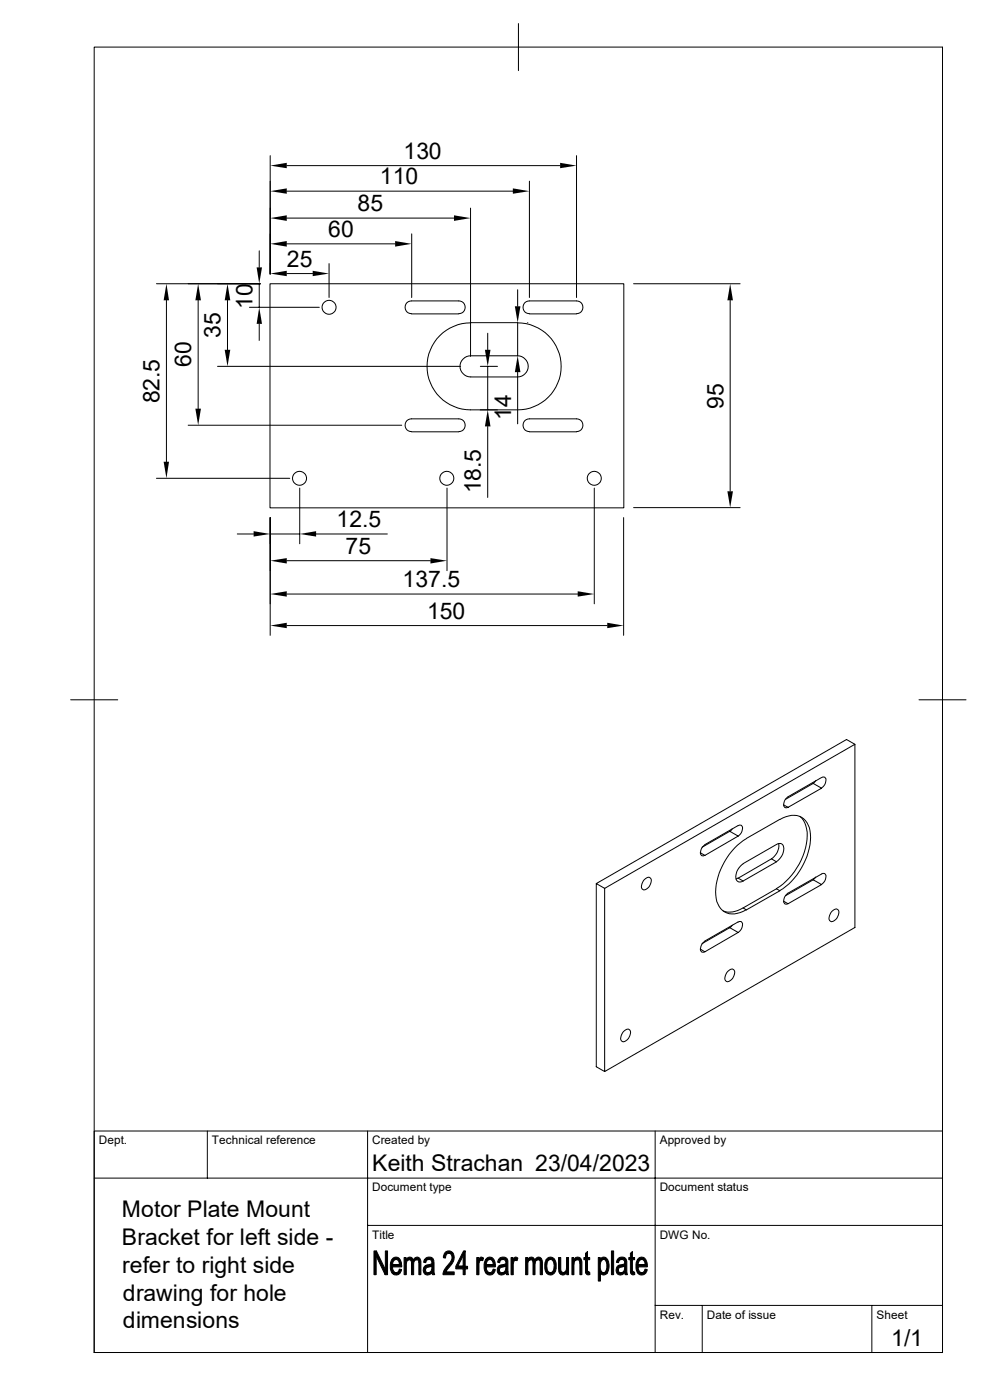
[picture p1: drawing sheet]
<svg xmlns="http://www.w3.org/2000/svg" width="210mm" height="297mm" viewBox="0 0 210 297" stroke-linecap="round" stroke-linejoin="round" font-family="sans-serif">
<g fill="none" stroke="#000" stroke-width=".21">
<path d="M20 10h179.9v276.9h-179.9zM110 5v10M57.3 33v25.1M60.8 35.1h58M112.3 38.4v24.7M122.3 33v30.1M55 53.2v3.5M60.8 58h5.5M60.8 51.7h23M60.8 46.3h35.5M60.8 40.6h48M69.8 55.9v7.2"/>
<path d="M87.3 49.6v13.5M99.8 44.2v31.4M33.2 60.2h22M35.3 63.7v34.3M42 63.7v23M46.1 77.7h51.6M48.3 63.7v10.5M52.9 65.2h14.8M55 60.2v5M55 68.7v3.5M57.3 60.2h75v47.5h-75zM87.3 66.5a1.35 1.35 0 0 1-1.4-1.3 1.35 1.35 0 0 1 1.4-1.4h10a1.35 1.35 0 0 1 1.4 1.4 1.35 1.35 0 0 1-1.4 1.3"/>
<path d="M87.3 66.6h10M98.3 76.2a2.11 2.11 0 0 1 1.5-.7h10a2.24 2.24 0 0 1 2.3 2.2 2.24 2.24 0 0 1-2.3 2.3h-10a2.22 2.22 0 0 1-2-1.4 2.22 2.22 0 0 1 .5-2.4zM99.8 68.5h10v7M101.9 77.7h3.6M103.5 70.7v3.5M103.5 77.7v9.3M109.8 68.5a9.2 9.2 0 0 1 9.2 9.2 9.2 9.2 0 0 1-9.2 9.3h-10a9.2 9.2 0 0 1-9.2-9.3 9.2 9.2 0 0 1 9.2-9.2M109.8 61.5v3.5M109.8 79v10.9M111.9 68.5h.1M112.3 66.6h10M112.3 66.5a1.35 1.35 0 0 1-1.3-1.3 1.35 1.35 0 0 1 1.3-1.4h10a1.35 1.35 0 0 1 1.4 1.4 1.35 1.35 0 0 1-1.4 1.3"/>
<path d="M134.4 60.2h22.6M154.9 63.7v40.5M39.9 90.2h45.3M86.3 89.2l1-.3h10a1.35 1.35 0 0 1 1.4 1.3 1.35 1.35 0 0 1-1.4 1.4h-10a1.37 1.37 0 0 1-1.3-.9 1.37 1.37 0 0 1 .3-1.5zM103.5 90.5v15M111.3 89.2l1-.3h10a1.35 1.35 0 0 1 1.4 1.3 1.35 1.35 0 0 1-1.4 1.4h-10a1.37 1.37 0 0 1-1.3-.9 1.37 1.37 0 0 1 .3-1.5zM33.2 101.5h28.3M50.3 113.3h3.5M57.3 113.3h6.3M57.3 109.8v25M60.8 119h30.5M63.6 103.5v11.9"/>
<path d="M67.1 113.3h15.1M94.8 103.5v17.6M126.1 103.5v24.6M132.3 109.8v25M134.4 107.7h22.6M60.8 126h61.8M60.8 132.7h68M15 148.5h10M181.4 157.9l-53.1 30.6M194.9 148.5h10M149.5 179.2a1.82 1.82 0 0 0-.8 2.2 .55 .55 0 0 0 .8 0M154.8 176.4l1.8 1"/>
<path d="M154.8 176.4l-5.9 3.3M155.4 175.8l-.6 .6M156.6 177.4l-7.1 4.1-1-.6M156.6 175.2a.62 .62 0 0 1 .8 0 .62 .62 0 0 1 .1 .8l-.2 .7-.7 .7M156.6 175.1l-7.1 4.1M158.3 177.9l7.1-4a4.1 4.1 0 0 1 5.5 .2 6.6 6.6 0 0 1 .8 5.9 14.5 14.5 0 0 1-6.3 8.9M158.3 177.9a14.1 14.1 0 0 0-6.5 12 3.7 3.7 0 0 0 4 4l1.3-.3 1.2-.6M165.2 179a3.3 3.3 0 0 1-1.5 3.2M166.6 169.6l5.9-3.4 1.8 1-7.1 4.1-1-.6M169.7 173.2a6.5 6.5 0 0 1 1.2 6.6 14.5 14.5 0 0 1-6.2 8.7M173.1 165.6l-.6 .6M174.2 165l-7 4a1.82 1.82 0 0 0-.8 2.2 .55 .55 0 0 0 .8 0"/>
<path d="M174.3 165a.62 .62 0 0 1 .8 0 .62 .62 0 0 1 .1 .8l-.2 .7-.7 .7M126.5 187.5l53.1-30.6 1.8 1v38.9l-53.1 30.5-1.8-1v-38.8l1.8 1v38.8M136.7 186.6l.2-.2a.69 .69 0 0 1 1-.2 .69 .69 0 0 1 .2 .9 1.73 1.73 0 0 1-1.7 1.6 1.53 1.53 0 0 1 .3-2.1zM149.5 199.7a1.82 1.82 0 0 0-.8 2.1 .55 .55 0 0 0 .8 .1M154.8 196.8l1.8 1M154.8 196.8l-5.9 3.4M155.4 196.3l-.6 .5M156.6 197.8l-7.1 4.1-1-.6M156.6 195.6a.62 .62 0 0 1 .8 0 .62 .62 0 0 1 .1 .9l-.2 .6-.7 .7M156.6 186.3l-.5 .2M156.6 195.6l-7.1 4M157.6 192.6a4.8 4.8 0 0 1-4.2 .7"/>
<path d="M157.6 183.3a2.98 2.98 0 0 0-1.3 3.6l.5 .2 .8-.2M163.7 182.2l-7.1 4.1 1 .6M163.7 182.2l1 .6-7.1 4.1M164.7 182.8a2.98 2.98 0 0 0 1.3-3.6l-.4-.3-.5 .1-7.5 4.2M164.7 188.6l.7 .4-7.1 4-.7-.4M164.7 188.6l-7.1 4M172.5 186.6l-5.9 3.4M172.5 186.6l1.8 1.1-7.1 4-1-.5M173.1 186.1l-.6 .5M174.3 187.6a1.82 1.82 0 0 0 .8-2.1 .55 .55 0 0 0-.8-.1l-7.1 4.1a1.82 1.82 0 0 0-.8 2.1 .55 .55 0 0 0 .8 .1M176.5 193.3l.2-.2a.69 .69 0 0 1 .9-.2 .69 .69 0 0 1 .3 .9 1.73 1.73 0 0 1-1.7 1.7 1.53 1.53 0 0 1 .3-2.2zM132.3 218.8l.2-.2a.69 .69 0 0 1 .9-.2 .69 .69 0 0 1 .3 .9 1.73 1.73 0 0 1-1.7 1.6 1.53 1.53 0 0 1 .3-2.1z"/>
<path d="M154.4 206.1l.2-.2a.69 .69 0 0 1 .9-.2 .69 .69 0 0 1 .3 .8 1.73 1.73 0 0 1-1.7 1.7 1.53 1.53 0 0 1 .3-2.1zM44 239.9v10M78 239.9v47M139 239.9v47M199.9 239.9h-179.9v47M20 249.9h179.9M78 260h121.9M139 276.9h60.9M149 276.9v10M185 276.9v10"/>
<circle cx="69.8" cy="65.2" r="1.49"/>
<circle cx="63.5" cy="101.5" r="1.49"/>
<circle cx="94.8" cy="101.5" r="1.49"/>
<circle cx="126.1" cy="101.5" r="1.49"/>
</g>
<g fill="#000" stroke="#000" stroke-width=".21">
<path d="M79.3 265.4h.5v5h-.5z" fill-rule="evenodd"/>
<path d="M79.8 265.4l1.9 3.9v1.1l-1.9-3.9z" fill-rule="evenodd"/>
<path d="M81.7 265.4h.5v5h-.5z" fill-rule="evenodd"/>
<path d="M83.1 267.3l.9-.1-.6 .4-.1 .7h1.9v.1v.4h-1.9l.2 .9 .5 .3h-.9a3.1 3.1 0 0 1 0-2.7z" fill-rule="evenodd"/>
<path d="M83.3 267a1.08 1.08 0 0 1 1.2-.2 1.08 1.08 0 0 1 .6 1l.1 .5h-1.9h1.5l-.2-.8-.3-.2-1.2-.1z" fill-rule="evenodd"/>
<path d="M83.1 270h1.1l.3-.3 .2-.5 .5 .1a1.12 1.12 0 0 1-.8 1.1 1.12 1.12 0 0 1-1.3-.4z" fill-rule="evenodd"/>
<path d="M85.7 266.8h.4v.5h.4l-.3 .8v2.3h-.5z" fill-rule="evenodd"/>
<path d="M86.2 267.2l.6 .1h-.7z" fill-rule="evenodd"/>
<path d="M86.3 267a.76 .76 0 0 1 .8-.3 .76 .76 0 0 1 .6 .6l-1.5-.1z" fill-rule="evenodd"/>
<path d="M87.1 267.3h1.3l-.5 .2-.1 .4v2.5h-.5v-2.6z" fill-rule="evenodd"/>
<path d="M87.9 267a.86 .86 0 0 1 1.1-.1 .86 .86 0 0 1 .3 1v2.5h-.4v-2.4a.55 .55 0 0 0-.5-.7l-.7-.1z" fill-rule="evenodd"/>
<path d="M90 267.2h1a.65 .65 0 0 0-.7 .7l-.4-.1z" fill-rule="evenodd"/>
<path d="M90 268.7l.2-.1h1.3a1.56 1.56 0 0 0-1.2 .8v.1a.51 .51 0 0 0 .5 .5h.8a1.03 1.03 0 0 1-1.5 .3 1.03 1.03 0 0 1-.1-1.6z" fill-rule="evenodd"/>
<path d="M90.3 267a1.08 1.08 0 0 1 1.3-.2 1.08 1.08 0 0 1 .5 1.3l.1 2.3h-.5v-.4h-.6l.4-.5 .1-.9h-1.4l.7-.3a.56 .56 0 0 0 .7-.5 .56 .56 0 0 0-.6-.6h-1z" fill-rule="evenodd"/>
<path d="M90.8 270h.9z" fill-rule="evenodd"/>
<path d="M94.5 265.6a1.07 1.07 0 0 1 1.6 .3h-1.1l-.4 .5-.1 .5-.4-.1 .1-.8z" fill-rule="evenodd"/>
<path d="M95.2 265.9h.9a2.57 2.57 0 0 1-.9 3.1l-.6 .8h1.8v.6h-2.4l.2-.9 .7-.9a2.2 2.2 0 0 0 .8-2.5z" fill-rule="evenodd"/>
<path d="M98.7 265.4v3.2h-1.6h1.2v-2.2z" fill-rule="evenodd"/>
<path d="M98.3 265.4h.4l-1.6 3.2h2.1v.6h-.5v1.2h-.4v-1.2h-1.6v-.6z" fill-rule="evenodd"/>
<path d="M101.1 266.8h.5v.5h.5l-.3 .2-.2 .6v2.3h-.5z" fill-rule="evenodd"/>
<path d="M101.8 266.8a.52 .52 0 0 1 .8 .1l-.2 .6-.8-.2z" fill-rule="evenodd"/>
<path d="M103 267.3l.9-.1-.5 .3-.2 .8h1.9v.3v.2h-2l.2 .7 .3 .4 .3 .1h-.9a3.1 3.1 0 0 1 0-2.7z" fill-rule="evenodd"/>
<path d="M103.3 267a1.11 1.11 0 0 1 1.2-.1 1.11 1.11 0 0 1 .5 1.1l.1 .3h-1.9h1.4l-.1-.8-.3-.2-1.2-.1z" fill-rule="evenodd"/>
<path d="M103 270h1.1l.5-.8 .5 .1a1.12 1.12 0 0 1-.8 1.1 1.12 1.12 0 0 1-1.3-.4z" fill-rule="evenodd"/>
<path d="M105.7 267.2h1a.65 .65 0 0 0-.7 .7l-.4-.1z" fill-rule="evenodd"/>
<path d="M105.7 268.6h1.6l-.4 .2a.68 .68 0 0 0-.8 .3 .68 .68 0 0 0 .2 .9h1a1.03 1.03 0 0 1-1.5 .3 1.03 1.03 0 0 1-.1-1.6z" fill-rule="evenodd"/>
<path d="M106 267a1.08 1.08 0 0 1 1.3-.2 1.08 1.08 0 0 1 .4 1.3v1.5l.2 .8h-.5v-.4h-.6l.4-.5 .1-.9h-1.4l.7-.3a.56 .56 0 0 0 .7-.5 .56 .56 0 0 0-.6-.6h-1z" fill-rule="evenodd"/>
<path d="M106.5 270h.9z" fill-rule="evenodd"/>
<path d="M108.4 266.8h.4v.5h.6a1.11 1.11 0 0 0-.5 1.2v1.9h-.5z" fill-rule="evenodd"/>
<path d="M109 267a.5 .5 0 0 1 .9-.1l-.2 .6-.9-.2z" fill-rule="evenodd"/>
<path d="M111.5 266.8h.4v.5h.4l-.3 .7v2.4h-.5z" fill-rule="evenodd"/>
<path d="M112 267.2l.6 .1h-.7z" fill-rule="evenodd"/>
<path d="M112.3 266.8l.7-.1 .5 .6-1.5-.1z" fill-rule="evenodd"/>
<path d="M112.9 267.3h1.3l-.4 .1-.2 .3-.1 2.7h-.4v-2.5z" fill-rule="evenodd"/>
<path d="M113.7 267a.86 .86 0 0 1 1-.1 .86 .86 0 0 1 .4 1v2.5h-.5v-2.3a.63 .63 0 0 0-.4-.8l-.7-.1z" fill-rule="evenodd"/>
<path d="M115.9 267.2h.9a1.44 1.44 0 0 0-.7 2l.2 .5 .5 .3h-.9a3.2 3.2 0 0 1 0-2.8z" fill-rule="evenodd"/>
<path d="M116.1 267a1.19 1.19 0 0 1 1.3-.1 1.19 1.19 0 0 1 .6 1.2 2.03 2.03 0 0 1-.9 2.4l-.7-.1-.5-.4h.9a1.3 1.3 0 0 0 .7-1.7l-.1-.7-.3-.3-1.2-.1z" fill-rule="evenodd"/>
<path d="M118.5 266.8h.5v2.9l.4 .3h.8a.93 .93 0 0 1-1.2 .4 .93 .93 0 0 1-.5-1.2z" fill-rule="evenodd"/>
<path d="M119.5 270l.7-.1v.1z" fill-rule="evenodd"/>
<path d="M120.2 266.8h.4v3.6h-.4v-.5l-.4-.1 .4-.7z" fill-rule="evenodd"/>
<path d="M121.3 266.8h.4v.5h.5l-.4 .6v2.5h-.5z" fill-rule="evenodd"/>
<path d="M121.8 267.2l.7 .1h-.8z" fill-rule="evenodd"/>
<path d="M121.9 267a.91 .91 0 0 1 1.2-.2 .91 .91 0 0 1 .3 1.1v2.5h-.4v-2.6l-.4-.5-.8-.1z" fill-rule="evenodd"/>
<path d="M124.2 265.9l.4-.4v1.3h.5v.5h-.5v2.3l.3 .3h-.7v-2.6h-.3v-.5h.3z" fill-rule="evenodd"/>
<path d="M124.2 269.9h.9v.5h-.1a.6 .6 0 0 1-.8-.5z" fill-rule="evenodd"/>
<path d="M126.9 266.8h.4v.5h.5a2.25 2.25 0 0 0 0 2.6l1 .1h-1.4v1.8h-.5z" fill-rule="evenodd"/>
<path d="M127.4 267.1l.7 .1-.3 .1h-.5z" fill-rule="evenodd"/>
<path d="M127.6 266.8a1.13 1.13 0 0 1 1.6 1.3v.8l-.3 1-.1 .1h-.8a1.62 1.62 0 0 0 .7-2l-.4-.7-.9-.2z" fill-rule="evenodd"/>
<path d="M127.4 270h1.4a.79 .79 0 0 1-.7 .5 .79 .79 0 0 1-.7-.5z" fill-rule="evenodd"/>
<path d="M129.7 265.4h.5v5h-.5z" fill-rule="evenodd"/>
<path d="M131 267.2h.9a.72 .72 0 0 0-.7 .7l-.4-.1z" fill-rule="evenodd"/>
<path d="M130.9 268.7l.2-.1h1.4l-.4 .2a.65 .65 0 0 0-.9 .4 .65 .65 0 0 0 .5 .8h.8a1 1 0 0 1-1.5 .3 1 1 0 0 1-.1-1.4z" fill-rule="evenodd"/>
<path d="M131.2 267a1.08 1.08 0 0 1 1.3-.2 1.08 1.08 0 0 1 .5 1.3l.1 2.3h-.5l-.1-.4h-.5l.5-.6v-.8h-1.4l.8-.3a.56 .56 0 0 0 .6-.5 .56 .56 0 0 0-.6-.6h-.9z" fill-rule="evenodd"/>
<path d="M131.7 270h.8z" fill-rule="evenodd"/>
<path d="M133.7 265.9l.5-.4v1.3h.4v.5h-.4v2.1v.4l.2 .1h-.6l-.1-.2v-2.4h-.3v-.5h.3z" fill-rule="evenodd"/>
<path d="M133.8 269.9h.8l.1 .5h-.2a.55 .55 0 0 1-.7-.5z" fill-rule="evenodd"/>
<path d="M135.2 267.3l.9-.1-.5 .4-.2 .7h1.9v.1v.4h-1.9l.2 .9 .5 .3h-.8a3.1 3.1 0 0 1-.1-2.7z" fill-rule="evenodd"/>
<path d="M135.4 267a1.08 1.08 0 0 1 1.2-.2 1.08 1.08 0 0 1 .6 1l.1 .5h-1.9h1.5l-.2-.8-.3-.2-1.1-.1z" fill-rule="evenodd"/>
<path d="M135.3 270h1.1l.3-.3 .1-.5 .5 .1a1.12 1.12 0 0 1-.8 1.1 1.12 1.12 0 0 1-1.2-.4z" fill-rule="evenodd"/>
</g>
<g fill="#000">
<path d="M57.3 40.6l3.5-.6v1.1zM57.3 35.1l3.5-.6v1.2zM108.8 40l3.5 .6-3.5 .5zM118.8 34.5l3.5 .6-3.5 .6zM54.4 56.7h1.2l-.6 3.5zM57.3 58l3.5-.6v1.2zM57.3 51.7l3.5-.6v1.2zM57.3 46.3l3.5-.6v1.2zM66.3 57.4l3.5 .6-3.5 .6zM83.8 51.1l3.5 .6-3.5 .6zM96.3 45.7l3.5 .6-3.5 .6zM35.3 60.2l.6 3.5h-1.2z"/>
<path d="M42 60.2l.6 3.5h-1.2zM48.3 60.2l.6 3.5h-1.2zM47.7 74.2h1.2l-.6 3.5zM55 65.2l.6 3.5h-1.2zM102.9 74.2h1.2l-.6 3.5zM109.2 65h1.2l-.6 3.5zM109.8 75.5l.6 3.5h-1.2zM154.9 60.2l.6 3.5h-1.2zM34.7 98h1.2l-.6 3.5zM41.4 86.7h1.2l-.6 3.5zM103.5 87l.6 3.5h-1.2zM53.8 112.7l3.5 .6-3.5 .5z"/>
<path d="M57.3 119l3.5-.6v1.1zM63.6 113.3l3.5-.6v1.1zM91.3 118.4l3.5 .6-3.5 .5zM154.3 104.2h1.2l-.6 3.5zM57.3 126l3.5-.6v1.2zM57.3 132.7l3.5-.6v1.2zM122.6 125.4l3.5 .6-3.5 .6zM128.8 132.1l3.5 .6-3.5 .6z"/>
</g>
<g font-size="4.9">
<text x="85.6" y="33.7">130</text>
<text x="80.6" y="39.1">110</text>
<text x="75.9" y="44.8">85</text>
<text x="69.6" y="50.2">60</text>
<text x="60.9" y="56.6">25</text>
<text x="53.6" y="65.6" transform="rotate(-90 53.6 65.6)">10</text>
<text x="46.8" y="71.7" transform="rotate(-90 46.8 71.7)">35</text>
<text x="40.6" y="77.9" transform="rotate(-90 40.6 77.9)">60</text>
<text x="33.8" y="85.6" transform="rotate(-90 33.8 85.6)">82.5</text>
<text x="108.4" y="89.1" transform="rotate(-90 108.4 89.1)">14</text>
<text x="153.5" y="86.7" transform="rotate(-90 153.5 86.7)">95</text>
<text x="102" y="104.7" transform="rotate(-90 102 104.7)">18.5</text>
<text x="71.4" y="111.8">12.5</text>
<text x="73.3" y="117.5">75</text>
<text x="85.4" y="124.5">137.5</text>
<text x="90.6" y="131.2">150</text>
<text x="79" y="248.5">Keith Strachan 23/04/2023</text>
<text x="25.9" y="258.2">Motor Plate Mount</text>
<text x="25.9" y="264.1">Bracket for left side -</text>
<text x="25.9" y="270">refer to right side</text>
<text x="26.1" y="275.9">drawing for hole</text>
<text x="26.1" y="281.7">dimensions</text>
<text x="189.1" y="285.6">1/1</text>
</g>
<g font-size="2.5">
<text x="21" y="242.7">Dept.</text>
<text x="45" y="242.7">Technical reference</text>
<text x="78.9" y="242.7">Created by</text>
<text x="140" y="242.7">Approved by</text>
<text x="79" y="252.8">Document type</text>
<text x="139.9" y="252.8">Document status</text>
<text x="79" y="262.8">Title</text>
<text x="139.9" y="262.8">DWG No.</text>
<text x="140" y="279.7">Rev.</text>
<text x="149.9" y="279.7">Date of issue</text>
<text x="186" y="279.7">Sheet</text>
</g>
</svg>
